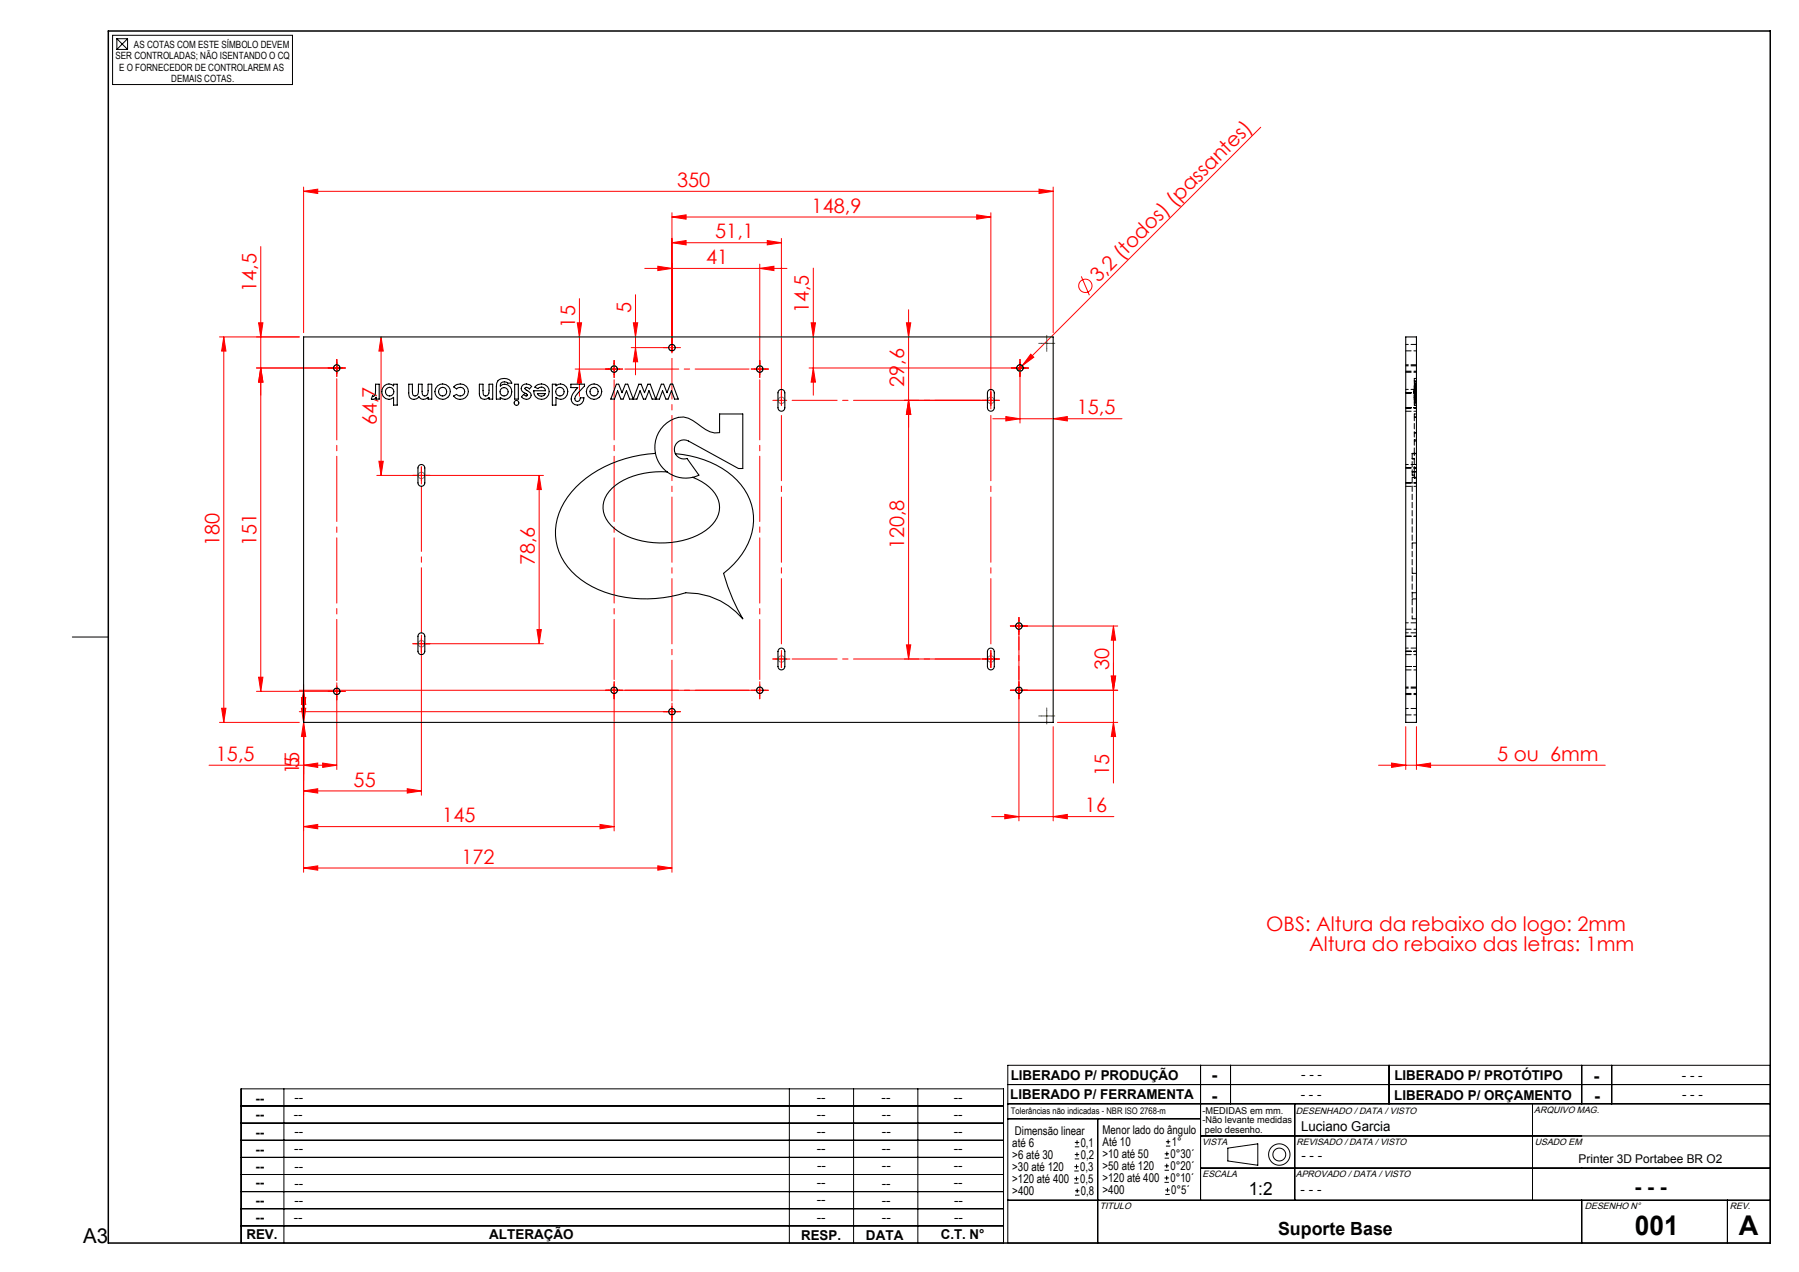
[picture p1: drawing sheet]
<svg xmlns="http://www.w3.org/2000/svg" width="420mm" height="297mm" viewBox="0 0 420 297" stroke-linecap="round" stroke-linejoin="round" font-family="sans-serif">
<g fill="none" stroke="#f00" stroke-width=".23">
<path d="M294.3 29.7l-56.7 56.8M60.9 57.6v103.8M70.9 44.7l3.3-.5v1zM70.9 43.7v34M70.9 44.7h175M156.9 56.7l3.3-.5v1zM156.9 50.7l3.3-.5v1zM156.9 49.7v32.5M156.9 56.7h25.5M156.9 50.7h74.4M179.1 56.2l3.3 .5-3.3 .5zM182.4 55.7v39"/>
<path d="M228 50.2l3.3 .5-3.3 .5zM231.3 49.7v45M242.6 44.2l3.3 .5-3.3 .5zM245.9 43.7v34M51.2 78.7h18.7M52.2 78.7l.6 3.3h-1.1zM52.2 78.7v90M60.4 75.4h1l-.5 3.3zM89 78.7l.5 3.3h-1zM89 78.7v32.3M134.8 75.4h1l-.5 3.3zM135.3 69.7v22.8"/>
<path d="M147.9 75.4h1l-.5 3.3zM148.4 68.8v18.7M150.5 62.7h33.2M153.6 62.2l3.3 .5-3.3 .5zM177.4 62.7l3.3-.5v1zM177.4 61.7v25.5M189.4 75.4h1l-.5 3.3zM189.9 62.6v29.7M211.6 75.4h1l-.5 3.3zM212.1 72.3v81.6M252.4 64.5l1.9 4.4M60.9 85.9l.5 3.3h-1z"/>
<path d="M77.4 85.9h2.5h-20M78.6 84.7v2.5M134.3 86.2h10.3M135.3 86.2l.5 3.3h-1zM143.4 84.9v2.5M147.4 81.2h8.5M148.4 81.2l.5 3.3h-1zM181.2 93.5h2.5M188.9 85.9h48.2M189.9 85.9l.5 3.3h-1zM211.1 93.5h21.5M212.1 93.5l.5 3.3h-1z"/>
<path d="M231.8 97.8h30.1M234.8 97.3l3.3 .5-3.3 .5zM236.9 85.9h2.5M238.1 86.9v11.9M238.1 84.7v2.5M240.6 82.7l.8 .7-2.7 2zM245.9 97.8l3.3-.5v1zM88 111h38.9M88.5 107.7h1l-.5 3.3zM98.4 109.8v2.5M125.9 111l.5 3.3h-1zM125.9 111v39.3"/>
<path d="M60.4 158.1h1l-.5 3.3zM70.9 159.8v43.9M98.4 149.3v36.4M99.4 150.3h27.5M125.4 147h1l-.5 3.3zM177.4 159.9v2.5M211.1 153.9h19.2M211.6 150.6h1l-.5 3.3zM237.9 147.2v44.5M238.9 146.2h22M259.4 157.9h1.1l-.6 3.3zM259.9 146.2l.6 3.3h-1.1z"/>
<path d="M259.9 146.2v36.6M48.8 178.7h29.8M51.2 168.7h18.7M51.7 165.4h1.1l-.6 3.3zM59.9 161.4h17.7M69.9 161.2h108.7M69.9 166.2h86M70.4 162.9h1l-.5 3.3zM70.4 165.4h1l-.5 3.3zM70.9 178.7l3.3-.5v1zM70.9 168.7l.5 3.3h-1zM70.9 161.2l.5 3.3h-1z"/>
<path d="M75.3 178.2l3.3 .5-3.3 .5zM78.6 160.4v19.3M143.4 160.2v33.8M156.9 165.2v38.5M236.6 161.2h24.3M245.9 169.7v22M246.9 168.7h14M259.9 168.7l.6 3.3h-1.1zM321.8 178.7h53M324.9 178.2l3.3 .5-3.3 .5zM328.2 169.7v10M330.7 178.7l3.3-.5v1z"/>
<path d="M330.7 169.7v10M70.9 184.7l3.3-.5v1zM70.9 193l3.3-.5v1zM70.9 184.7h27.5M70.9 193h72.5M95.1 184.2l3.3 .5-3.3 .5zM140.1 192.5l3.3 .5-3.3 .5zM231.5 190.7h28.5M234.6 190.2l3.3 .5-3.3 .5zM245.9 190.7l3.3-.5v1zM70.9 202.7l3.3-.5v1zM70.9 202.7h86"/>
<path d="M153.6 202.2l3.3 .5-3.3 .5z"/>
<circle cx="253.4" cy="66.7" r="1.56"/>
</g>
<g fill="none" stroke="#000" stroke-width=".23">
<path d="M26.3 8.2h42v11.5h-42zM27.3 9h2.5M27.3 9v2.5M27.3 11.5h2.5M27.3 9l2.5 2.5M29.8 9l-2.5 2.5M29.8 9v2.5M16.9 148.7h8.4M56.3 254.2h178v36h-178zM56.3 258.2h178M66.3 254.2v36M184.3 254.2v36"/>
<path d="M199.3 254.2v36M214.3 254.2v36M235.3 248.7h178v41.5h-178zM235.3 253.2h178M235.3 257.7h178M280.3 248.7v31.5M287.3 248.7v9M302.3 257.7v22.5M324.3 248.7v9M357.8 257.7v22.5M369.3 248.7v9M376.3 248.7v9"/>
<path d="M56.3 278.2h178M56.3 274.2h178M56.3 270.2h178M56.3 266.2h178M56.3 262.2h178M235.3 261.2h45M250.8 276.2h1M250.8 275.2h1M250.8 273.4h1M250.8 272.4h1M250.9 270.6h1M250.9 269.6h1"/>
<path d="M250.9 267.8h1.1M250.9 266.8h1.1M251 279.1h1M251 278h1M251.3 274.7v1M251.3 271.9v1M251.4 269.1v1M251.4 266.2v1.1M251.5 277.5v1.1M256.3 261.2v29M271.9 276.1h1M271.9 275h1"/>
<path d="M271.9 273.2h1M271.9 272.2h1M271.9 270.4h1M271.9 269.4h1M272 278.9h1.1M272 277.9h1.1M272.2 267.6h1M272.2 266.6h1M272.4 274.5v1.1M272.4 271.7v1M272.4 268.9v1M272.6 277.4v1"/>
<path d="M272.7 266.1v1M280.3 265.2h133M280.3 272.7h133M286.7 268.1l7-1v5l-7-1zM56.3 286.2h178M56.3 282.2h178M235.3 280.2h178M369.3 280.2v10M403.3 280.2v10"/>
<circle cx="298.7" cy="269.6" r="2.5"/>
<circle cx="298.7" cy="269.6" r="1.5"/>
</g>
<g fill="none" stroke="#808080" stroke-width=".25">
<circle cx="78.6" cy="85.9" r=".75"/>
<circle cx="143.4" cy="86.2" r=".75"/>
<circle cx="156.9" cy="81.2" r=".75"/>
<circle cx="177.4" cy="86.2" r=".75"/>
<circle cx="182.4" cy="93.5" r=".75"/>
<circle cx="231.3" cy="93.5" r=".75"/>
<circle cx="238.1" cy="85.9" r=".75"/>
<circle cx="98.4" cy="111" r=".75"/>
<circle cx="98.4" cy="150.3" r=".75"/>
<circle cx="182.4" cy="153.9" r=".75"/>
<circle cx="231.3" cy="153.9" r=".75"/>
<circle cx="237.9" cy="146.2" r=".75"/>
<circle cx="78.6" cy="161.4" r=".75"/>
<circle cx="143.4" cy="161.2" r=".75"/>
<circle cx="156.9" cy="166.2" r=".75"/>
<circle cx="177.4" cy="161.2" r=".75"/>
<circle cx="237.9" cy="161.2" r=".75"/>
</g>
<path d="M25.3 7.2h388v283h-388z" fill="none" stroke="#000" stroke-width=".35"/>
<g fill="none" stroke="#f00" stroke-width=".23" stroke-dasharray="15.2 1.3 1.3 1.3">
<path d="M156.9 79.9v-.7M77.4 85.9h-.8M78.6 87.2v.7M78.6 84.7v-.8M79.9 85.9h.7M142.1 86.2h-.7M143.4 87.4v.8M143.4 84.9v-.7M143.4 86.2v-1.3M143.4 86.2h-1.3M143.4 86.2v1.2M143.4 86.2h1.2"/>
<path d="M144.6 86.2h.8M155.6 81.2h-.7M156.9 81.2h1.2M156.9 81.2v-1.3M156.9 81.2h-1.3M156.9 81.2v1.2M158.1 81.2h.8M176.1 86.2h-.7M177.4 87.4v.8M177.4 86.2v-1.3M177.4 86.2h-1.3M177.4 86.2v1.2"/>
<path d="M177.4 86.2h1.2M177.4 84.9v-.7M178.6 86.2h.8M181.2 93.5h-.8M182.4 92.2v-.7M230.1 93.5h-.8M231.3 93.5v-1.3M231.3 93.5h-1.2M231.3 93.5v1.2M231.3 93.5h1.3M231.3 92.2v-.7M231.3 94.7v.8"/>
<path d="M232.6 93.5h.7M236.9 85.9h-.8M238.1 87.2v.7M238.1 85.9v-1.2M238.1 85.9h-1.2M238.1 85.9v1.3M238.1 85.9h1.3M238.1 84.7v-.8M239.4 85.9h.7M97.1 111h-.7M98.4 109.8v-.8M98.4 112.3v.7"/>
<path d="M98.4 111h1.2M98.4 111v-1.2M98.4 111h-1.3M98.4 111v1.3M98.4 113.5v34.3M99.6 111h.8M97.1 150.3h-.7M98.4 151.6v.7M98.4 150.3v-1.2M98.4 150.3h-1.3M98.4 150.3v1.3M98.4 150.3h1.2"/>
<path d="M98.4 149.1v-.8M99.6 150.3h.8M143.4 159.9v-.7M177.4 159.9v-.7M181.2 153.9h-.8M182.4 155.1v.8M182.4 153.9v-1.3M182.4 153.9h-1.2M182.4 153.9v1.2M182.4 153.9h1.3M182.4 152.6v-.7M183.7 153.9h.7"/>
<path d="M230.1 153.9h-.8M231.3 155.1v.8M231.3 153.9v-1.3M231.3 153.9h-1.2M231.3 153.9v1.2M231.3 153.9h1.3M231.3 152.6v-.7M232.6 153.9h.7M236.6 146.2h-.7M237.9 147.4v.8M237.9 146.2v-1.3M237.9 146.2h-1.3"/>
<path d="M237.9 146.2v1.2M237.9 146.2h1.2M237.9 144.9v-.7M237.9 159.9v-.7M239.1 146.2h.8M77.4 161.4h-.8M78.6 162.7v.7M78.6 161.4v-1.2M78.6 161.4h-1.2M78.6 161.4v1.3M78.6 161.4h1.3M78.6 160.2v-.8"/>
<path d="M79.9 161.4h.7M142.1 161.2h-.7M143.4 162.4v.8M143.4 161.2v-1.3M143.4 161.2h-1.3M143.4 161.2v1.2M143.4 161.2h1.2M144.6 161.2h.8M155.6 166.2h-.7M156.9 167.4v.8M156.9 166.2v-1.3M156.9 166.2h-1.3"/>
<path d="M156.9 166.2v1.2M156.9 166.2h1.2M156.9 164.9v-.7M158.1 166.2h.8M176.1 161.2h-.7M177.4 162.4v.8M177.4 161.2v-1.3M177.4 161.2h-1.3M177.4 161.2v1.2M177.4 161.2h1.2M178.6 161.2h.8M236.6 161.2h-.7"/>
<path d="M237.9 162.4v.8M237.9 161.2v-1.3M237.9 161.2h-1.3M237.9 161.2v1.2M237.9 161.2h1.2M239.1 161.2h.8"/>
</g>
<path d="M184.9 93.5h43.9M184.9 153.9h43.9" fill="none" stroke="#f00" stroke-width=".23" stroke-dasharray="15.2 1.3 1.3 1.3" stroke-dashoffset="4.7"/>
<path d="M231.3 96v55.4M182.4 151.4v-55.4" fill="none" stroke="#f00" stroke-width=".23" stroke-dasharray="15.2 1.3 1.3 1.3" stroke-dashoffset="-1"/>
<path d="M78.6 88.4v70.5" fill="none" stroke="#f00" stroke-width=".23" stroke-dasharray="15.2 1.3 1.3 1.3" stroke-dashoffset=".9"/>
<path d="M143.4 88.7v70M177.4 88.7v70" fill="none" stroke="#f00" stroke-width=".23" stroke-dasharray="15.2 1.3 1.3 1.3" stroke-dashoffset="1.2"/>
<path d="M156.9 83.7v80" fill="none" stroke="#f00" stroke-width=".23" stroke-dasharray="15.2 1.3 1.3 1.3" stroke-dashoffset="5.7"/>
<path d="M145.9 86.2h29M174.9 161.2h-29" fill="none" stroke="#f00" stroke-width=".23" stroke-dasharray="15.2 1.3 1.3 1.3" stroke-dashoffset="2.6"/>
<path d="M237.9 158.7v-10" fill="none" stroke="#f00" stroke-width=".23" stroke-dasharray="15.2 1.3 1.3 1.3" stroke-dashoffset="12.1"/>
<path d="M244.4 78.9v-.6M243.1 80.2h-.6M244.4 81.4v.6M245.6 80.2h.7M243.1 167.2h-.6M244.4 168.4v.6M244.4 165.9v-.6M245.6 167.2h.7" fill="none" stroke="#808000" stroke-width=".23" stroke-dasharray="15.2 1.3 1.3 1.3"/>
<path d="M244.4 78.9v2.5M243.1 80.2h2.5M243.1 167.2h2.5M244.4 165.9v2.5" fill="none" stroke="#808000" stroke-width=".23"/>
<g fill="#f00">
<path d="M240.6 82.7l.8 .7-2.7 2z"/>
<path d="M70.9 44.7l3.3-.5v1zM242.6 44.2l3.3 .5-3.3 .5z"/>
<path d="M70.9 178.7l3.3-.5v1zM75.3 178.2l3.3 .5-3.3 .5zM70.9 184.7l3.3-.5v1zM95.1 184.2l3.3 .5-3.3 .5zM70.9 193l3.3-.5v1zM140.1 192.5l3.3 .5-3.3 .5zM234.8 97.3l3.3 .5-3.3 .5zM245.9 97.8l3.3-.5v1zM234.6 190.2l3.3 .5-3.3 .5zM245.9 190.7l3.3-.5v1z"/>
<path d="M156.9 56.7l3.3-.5v1zM179.1 56.2l3.3 .5-3.3 .5zM153.6 62.2l3.3 .5-3.3 .5zM177.4 62.7l3.3-.5v1zM156.9 50.7l3.3-.5v1zM228 50.2l3.3 .5-3.3 .5z"/>
<path d="M153.6 202.2l3.3 .5-3.3 .5zM70.9 202.7l3.3-.5v1z"/>
<path d="M60.4 158.1h1l-.5 3.3zM60.9 85.9l.5 3.3h-1z"/>
<path d="M51.7 165.4h1.1l-.6 3.3zM52.2 78.7l.6 3.3h-1.1zM212.1 93.5l.5 3.3h-1zM211.6 75.4h1l-.5 3.3zM189.9 85.9l.5 3.3h-1zM189.4 75.4h1l-.5 3.3z"/>
<path d="M259.9 146.2l.6 3.3h-1.1zM259.4 157.9h1.1l-.6 3.3z"/>
<path d="M60.4 75.4h1l-.5 3.3zM60.9 85.9l.5 3.3h-1zM89 78.7l.5 3.3h-1zM88.5 107.7h1l-.5 3.3zM125.9 111l.5 3.3h-1zM125.4 147h1l-.5 3.3zM134.8 75.4h1l-.5 3.3zM135.3 86.2l.5 3.3h-1zM147.9 75.4h1l-.5 3.3zM148.4 81.2l.5 3.3h-1zM212.1 93.5l.5 3.3h-1zM211.6 150.6h1l-.5 3.3zM70.4 162.9h1l-.5 3.3zM70.9 168.7l.5 3.3h-1zM70.9 161.2l.5 3.3h-1zM70.4 165.4h1l-.5 3.3zM259.4 157.9h1.1l-.6 3.3zM259.9 168.7l.6 3.3h-1.1z"/>
<path d="M324.9 178.2l3.3 .5-3.3 .5zM330.7 178.7l3.3-.5v1z"/>
</g>
<g fill="none" stroke="#000" stroke-width=".25">
<path d="M70.9 78.7h175v90h-175zM328.2 78.7h2.5v90h-2.5zM87.7 89.7h.8v3.5h-.7v-.4a.81 .81 0 0 1-1.1 .4l.3-.8 .4 .1 .2-.5zM89.7 90.1a1.56 1.56 0 0 1 2.2 0v-.4h.8v4.9h-.8v-1.8a1.73 1.73 0 0 1-2.5-.3 1.73 1.73 0 0 1 .3-2.4zM95.4 89.7h.9v1.8a.72 .72 0 0 0 .5 1 .72 .72 0 0 0 .9-.8v-2h.8v1.7a.74 .74 0 0 0 .6 1 .74 .74 0 0 0 .8-.8v-1.9h.9v3.5h-.9v-.4a1.31 1.31 0 0 1-2.1-.2 1.29 1.29 0 0 1-1.6 .6 1.29 1.29 0 0 1-.8-1.5zM105.9 90.4a1.89 1.89 0 0 1 2.8-.3 1.89 1.89 0 0 1 0 2.8 1.89 1.89 0 0 1-2.8-.4l.7-.4a1.06 1.06 0 0 0 1.5 .2 1.06 1.06 0 0 0 .1-1.6 1.06 1.06 0 0 0-1.6 .1zM111.9 89.7h.9v2.3l.2 .3 .4 .2a.98 .98 0 0 0 .8-1.4v-1.4h.8v3.5h-.8v-.4a1.27 1.27 0 0 1-1.5 .4 1.27 1.27 0 0 1-.8-1.2zM116.2 88.9a2.08 2.08 0 0 1 3.3 .6h-1a1.01 1.01 0 0 0-1.1-.3 1.01 1.01 0 0 0-.6 .9 1.7 1.7 0 0 1 2.7 1.2 1.7 1.7 0 0 1-2.3 1.8l-.4-.3v.4h-.9v-3l.1-.7zM120.2 89.7h.8v3.5h-.8zM122.2 89.8a1.54 1.54 0 0 1 1.9 .4l-.5 .6-.4-.3h-.6v.4l.3 .2a1.37 1.37 0 0 1 1.1 1.2 1.04 1.04 0 0 1-1.1 .9l-.7-.1-.5-.4 .6-.6 .4 .3h.4v-.3l-.6-.3a1.09 1.09 0 0 1-.8-.9 1.09 1.09 0 0 1 .5-1.1zM125.2 90a1.83 1.83 0 0 1 2.9 .5 1.83 1.83 0 0 1-1.3 2.7 1.83 1.83 0 0 1-2.2-2h2.8a1.01 1.01 0 0 0-.8-.8 1.01 1.01 0 0 0-1 .3l-.7-.3zM125.5 91.9h1.8a.99 .99 0 0 1-.9 .6 .99 .99 0 0 1-.9-.6z"/>
<path d="M128.9 89.7h.9v.4a1.73 1.73 0 0 1 2.8 1.1 1.73 1.73 0 0 1-2.4 1.9l-.4-.3v1.8h-.9zM133.3 89.7h3.2v.4l-1.5 1.5a1.72 1.72 0 0 0-.7 1.8 .61 .61 0 0 0 .5 .3 .61 .61 0 0 0 .6-.3l.1-.5h.8a1.55 1.55 0 0 1-2.1 1.6 1.55 1.55 0 0 1-.4-2.6l1.1-1.4h-1.6zM143.9 89.7h.5l.8 2 .8-2h.6l1.2 3.5 1.3-3.5h.6l.8 2 .8-2h.5l1.3 3.5 1.3-3.5h.5l.8 2 .8-2h.6l1.2 3.5h-.8l-.7-2-.8 2h-.5l-.8-2-.7 2h-1.8l-.7-2-.8 2h-.5l-.8-2-.7 2h-1.7l-.7-2-.8 2h-.5l-.8-2-.7 2h-.9zM181.9 91.2a.8 .8 0 0 1 .8-.2 .8 .8 0 0 1 .5 .7v3.5a.8 .8 0 0 1-.8 .8 .8 .8 0 0 1-.8-.8v-3.5zM230.8 91.2a.8 .8 0 0 1 .8-.2 .8 .8 0 0 1 .5 .7v3.5a.8 .8 0 0 1-.8 .8 .8 .8 0 0 1-.8-.8v-3.5zM97.8 108.7a.8 .8 0 0 1 .9-.2 .8 .8 0 0 1 .5 .8v3.5a.8 .8 0 0 1-.8 .8 .8 .8 0 0 1-.8-.8v-3.5zM153 105.9a7.1 7.1 0 0 1 6.6-8.5 9.3 9.3 0 0 1 4.2 2.2 5.2 5.2 0 0 0 4.2 1.4v-4.3h5.4v12.7h-1l-11.7-6.4a2.23 2.23 0 0 0-2.6 .3 2.23 2.23 0 0 0-.4 2.6M153 105.9a27.4 27.4 0 0 0-20.5 10.2 13.2 13.2 0 0 0 3.1 19.2 28 28 0 0 0 24.5 3.1 17.1 17.1 0 0 1 13.3 6.1 44.4 44.4 0 0 1-4.5-10.6 16.3 16.3 0 0 0 7-13.5 14.6 14.6 0 0 0-8.7-11.8 25.9 25.9 0 0 0-9.5-2.7M153 105.9a7.2 7.2 0 0 0 2.7 4.3M155.7 110.2a7.2 7.2 0 0 0 6 1.2M155.7 110.2a17.8 17.8 0 0 0-12.8 3.8 5.8 5.8 0 0 0 .5 9.4 19.6 19.6 0 0 0 18.3 2.1 9.2 9.2 0 0 0 6.2-6.2 6.5 6.5 0 0 0-3.1-6.2l-3.1-1.7M157.7 105.9a2.23 2.23 0 0 0 2.7 1.1l2.8 3.9-1.5 .5"/>
<path d="M97.8 148a.8 .8 0 0 1 .9-.2 .8 .8 0 0 1 .5 .8v3.5a.8 .8 0 0 1-.8 .8 .8 .8 0 0 1-.8-.8v-3.5zM181.9 151.6a.8 .8 0 0 1 .8-.2 .8 .8 0 0 1 .5 .7v3.5a.8 .8 0 0 1-.8 .8 .8 .8 0 0 1-.8-.8v-3.5zM230.8 151.6a.8 .8 0 0 1 .8-.2 .8 .8 0 0 1 .5 .7v3.5a.8 .8 0 0 1-.8 .8 .8 .8 0 0 1-.8-.8v-3.5z"/>
<circle cx="78.6" cy="85.9" r=".75"/>
<circle cx="91" cy="91.5" r="1"/>
<circle cx="103.3" cy="91.5" r=".99"/>
<circle cx="103.3" cy="91.4" r="1.8"/>
<circle cx="117.7" cy="91.5" r=".97"/>
<circle cx="120.6" cy="94.1" r=".57"/>
<circle cx="130.7" cy="91.5" r="1"/>
<circle cx="138.7" cy="91.5" r=".99"/>
<circle cx="138.7" cy="91.4" r="1.8"/>
<circle cx="143.4" cy="86.2" r=".75"/>
<circle cx="156.9" cy="81.2" r=".75"/>
<circle cx="177.4" cy="86.2" r=".75"/>
<circle cx="238.1" cy="85.9" r=".75"/>
<circle cx="237.9" cy="146.2" r=".75"/>
<circle cx="78.6" cy="161.4" r=".75"/>
<circle cx="143.4" cy="161.2" r=".75"/>
<circle cx="156.9" cy="166.2" r=".75"/>
<circle cx="177.4" cy="161.2" r=".75"/>
<circle cx="237.9" cy="161.2" r=".75"/>
</g>
<g fill="none" stroke="#000" stroke-width=".23" stroke-dasharray="1.3 .6">
<path d="M328.2 91.7h2.5M328.2 95.2h2.5M328.2 86.7h2.5M328.2 86.9h2.5M328.2 81.9h2.5M328.2 96h2.5M330.2 93.2v-.8M330.2 93.2h.5M330.2 93.2h.1M330.2 92.5h.5M330.2 92.4h.5M330.2 92.8h.5"/>
<path d="M330.2 92.5v-1.2M330.2 89.7h.5M330.2 91.1v-1.4M330.2 91.1h.5M330.2 91.3h.5M330.2 91.3v-.2M330.2 91.4h.1M330.2 91.4h.5M330.2 91.5h.5M330.2 90.4h.5M330.2 90.1h.5M330.2 89.6h.5"/>
<path d="M330.2 94.6v-1.3M330.2 94.6h.5M330.2 91.7h.5M330.2 92.6h.5M330.2 91.2h.5M330.2 92.1h.5M330.2 90.8h.5M330.2 92h.5M330.2 92.9h.5M330.2 91.8h.5M330.2 89.5v-.6M330.2 90.2h.5"/>
<path d="M330.2 88.9h.5M330.2 88.9v-.5M330.2 90.5h.5M330.2 89.2h.5M330.2 88.4h.5M330.2 89.5h.5M330.2 94.1h.5M330.2 93.5h.5M330.2 94.7h.5M330.2 90.7h.5M330.2 92.7h.5M330.2 92.2h.5"/>
<path d="M330.2 92.3h.5M330.2 91.9h.5M330.2 93.1h.5M330.2 91.6h.5M330.2 93.7h.5M330.2 97.5h.5M330.2 97.3v-.6M330.2 96.7h.5M330.7 85.2h-2.5M330.7 85.4h-2.5M330.7 80.4h-2.5M330.7 97.3h-.5"/>
<path d="M330.7 90.9h-2.5M328.2 109.3h2.5M328.2 112.8h2.5M328.2 113.6h2.5M329.7 105.9h.5M329.7 105.9v33.9M329.7 111.4h.5M329.7 110.2h.5M329.7 107h.5M329.7 110.9h.5M329.7 107.2h.5M330.2 105.9h.5"/>
<path d="M330.2 111.4h.5M330.2 110.2h.5M330.2 105.9v-8.4M330.2 110.2v-4.3M330.2 111.6v-1.4M330.2 103h.5M330.2 101h.5M330.2 109.4h.5M330.2 111.6h.5M330.2 101.1h.5M330.7 108.5h-2.5M330.7 110.1h-1"/>
<path d="M330.7 102.7h-.5M329.7 138.4h1M329.7 133.9h1M329.7 140v4.5M329.7 139.8h1M329.7 126.8h1M328.2 148.6h2.5M328.2 152.1h2.5M328.2 155.6h2.5M328.2 152.9h2.5M328.2 156.4h2.5M328.2 146.9h2.5"/>
<path d="M329.7 144.5h1M330.7 147.8h-2.5M330.7 151.3h-2.5M330.7 145.4h-2.5M328.2 162.2h2.5M328.2 161.9h2.5M328.2 166.9h2.5M330.7 160.7h-2.5M330.7 160.4h-2.5M330.7 165.4h-2.5"/>
</g>
<g font-size="6.3">
<text x="381.7" y="288.4">001</text>
<text x="406" y="288.4">A</text>
</g>
<text font-size="4.9" x="381.6" y="278.9">- - -</text>
<text font-size="4.8" x="19.4" y="290.3">A3</text>
<g font-size="4.7" fill="#f00">
<text x="158.1" y="43.7">350</text>
<text x="189.5" y="49.7">148,9</text>
<text x="167" y="55.7">51,1</text>
<text x="164.8" y="61.7">41</text>
<text x="59.9" y="68.1" transform="rotate(-90 59.9 68.1)">14,5</text>
<text x="256.4" y="66.2" transform="rotate(-45 256.4 66.2)">3,2 (todos) (passantes)</text>
<text x="134.3" y="76.5" transform="rotate(-90 134.3 76.5)">15</text>
<text x="147.4" y="73" transform="rotate(-90 147.4 73)">5</text>
<text x="188.9" y="73.2" transform="rotate(-90 188.9 73.2)">14,5</text>
<text x="211.1" y="90.3" transform="rotate(-90 211.1 90.3)">29,6</text>
<text x="88" y="99.3" transform="rotate(-90 88 99.3)">64,7</text>
<text x="251.4" y="96.8">15,5</text>
<text x="51.2" y="127.5" transform="rotate(-90 51.2 127.5)">180</text>
<text x="59.9" y="127.5" transform="rotate(-90 59.9 127.5)">151</text>
<text x="211.1" y="128.3" transform="rotate(-90 211.1 128.3)">120,8</text>
<text x="124.9" y="132" transform="rotate(-90 124.9 132)">78,6</text>
<text x="258.9" y="156.4" transform="rotate(-90 258.9 156.4)">30</text>
<text x="50.4" y="177.7">15,5</text>
<text x="69.9" y="179.4" transform="rotate(-90 69.9 179.4)">5</text>
<text x="349.5" y="177.7">5 ou 6mm</text>
<text x="69.9" y="180.6" transform="rotate(-90 69.9 180.6)">15</text>
<text x="82.6" y="183.7">55</text>
<text x="258.9" y="181.3" transform="rotate(-90 258.9 181.3)">15</text>
<text x="103.3" y="192">145</text>
<text x="253.3" y="189.7">16</text>
<text x="107.7" y="201.7">172</text>
<text x="295.6" y="217.5">OBS: Altura da rebaixo do logo: 2mm</text>
<text x="305.6" y="222">Altura do rebaixo das letras: 1mm</text>
</g>
<g font-size="4.2">
<text x="282.8" y="257.2">-</text>
<text x="282.9" y="252.5">-</text>
<text x="372" y="252.8">-</text>
<text x="372.2" y="257.2">-</text>
<text x="291.5" y="279.1">1:2</text>
<text x="298.4" y="288.4">Suporte Base</text>
</g>
<g font-size="3.2">
<text x="303.8" y="251.9">- - -</text>
<text x="59.6" y="257.4">--</text>
<text x="68.7" y="257.3">--</text>
<text x="190.7" y="257.4">--</text>
<text x="205.8" y="257.4">--</text>
<text x="222.7" y="257.3">--</text>
<text x="235.9" y="256.7">LIBERADO P/ FERRAMENTA</text>
<text x="236" y="252.3">LIBERADO P/ PRODUÇÃO</text>
<text x="303.7" y="256.5">- - -</text>
<text x="325.5" y="256.7">LIBERADO P/ ORÇAMENTO</text>
<text x="325.5" y="252.3">LIBERADO P/ PROTÓTIPO</text>
<text x="392.7" y="252.2">- - -</text>
<text x="392.7" y="256.6">- - -</text>
<text x="59.6" y="261.4">--</text>
<text x="68.6" y="261.2">--</text>
<text x="190.7" y="261.2">--</text>
<text x="205.9" y="261.3">--</text>
<text x="222.7" y="261.2">--</text>
<text x="59.6" y="265.4">--</text>
<text x="59.7" y="269.4">--</text>
<text x="68.7" y="269.2">--</text>
<text x="68.7" y="265.3">--</text>
<text x="190.7" y="269.2">--</text>
<text x="190.7" y="265.2">--</text>
<text x="205.9" y="269.3">--</text>
<text x="205.9" y="265.2">--</text>
<text x="222.6" y="269.3">--</text>
<text x="222.7" y="265.3">--</text>
<text x="303.8" y="264.2">Luciano Garcia</text>
<text x="59.6" y="273.4">--</text>
<text x="68.7" y="273.3">--</text>
<text x="190.8" y="273.3">--</text>
<text x="205.9" y="273.3">--</text>
<text x="222.7" y="273.3">--</text>
<text x="303.8" y="270.9">- - -</text>
<text x="59.6" y="281.3">--</text>
<text x="59.7" y="277.3">--</text>
<text x="68.7" y="277.3">--</text>
<text x="68.7" y="281.3">--</text>
<text x="190.7" y="281.2">--</text>
<text x="190.7" y="277.3">--</text>
<text x="205.9" y="281.3">--</text>
<text x="205.9" y="277.3">--</text>
<text x="222.6" y="277.3">--</text>
<text x="222.7" y="281.3">--</text>
<text x="303.7" y="278.7">- - -</text>
<text x="59.7" y="285.4">--</text>
<text x="68.6" y="285.3">--</text>
<text x="190.7" y="285.2">--</text>
<text x="205.9" y="285.3">--</text>
<text x="222.7" y="285.3">--</text>
<text x="57.5" y="289.2">REV.</text>
<text x="114.2" y="289.3">ALTERAÇÃO</text>
<text x="187" y="289.4">RESP.</text>
<text x="202.2" y="289.5">DATA</text>
<text x="219.7" y="289.4">C.T. N°</text>
</g>
<g font-size="2.8">
<text x="236.3" y="267.7">até 6</text>
<text x="237" y="264.9">Dimensão linear</text>
<text x="252.3" y="267.7">0,1</text>
<text x="257.4" y="264.7">Menor lado do ângulo</text>
<text x="257.4" y="267.5">Até 10</text>
<text x="273.6" y="267.5">1°</text>
<text x="236.3" y="270.5">&gt;6 até 30</text>
<text x="236.3" y="273.4">&gt;30 até 120</text>
<text x="252.2" y="273.4">0,3</text>
<text x="252.3" y="270.5">0,2</text>
<text x="257.4" y="270.4">&gt;10 até 50</text>
<text x="257.4" y="273.2">&gt;50 até 120</text>
<text x="273.3" y="273.2">0°20´</text>
<text x="273.3" y="270.4">0°30´</text>
<text x="368.5" y="271.5">Printer 3D Portabee BR O2</text>
<text x="236.3" y="276.2">&gt;120 até 400</text>
<text x="236.3" y="279">&gt;400</text>
<text x="252.2" y="276.2">0,5</text>
<text x="252.4" y="279">0,8</text>
<text x="257.4" y="276">&gt;120 até 400</text>
<text x="257.4" y="278.8">&gt;400</text>
<text x="273.2" y="276">0°10´</text>
<text x="273.4" y="278.8">0°5´</text>
</g>
<g font-size="2.3">
<text x="31.3" y="11.1">AS COTAS COM ESTE SÍMBOLO DEVEM</text>
<text x="27" y="13.8">SER CONTROLADAS; NÃO ISENTANDO O CQ</text>
<text x="27.8" y="16.5">E O FORNECEDOR DE CONTROLAREM AS</text>
<text x="40" y="19.2">DEMAIS COTAS.</text>
</g>
<g font-size="2.2">
<text x="280.7" y="260">-MEDIDAS em mm.</text>
<text x="280.7" y="262.2">-Não levante medidas</text>
<text x="281.3" y="264.4">pelo desenho.</text>
</g>
<g font-size="2.1">
<text x="236" y="260.1">Tolerâncias não indicadas - NBR ISO 2768-m</text>
<text x="302.6" y="260.1">DESENHADO / DATA / VISTO</text>
<text x="358.2" y="259.9">ARQUIVO MAG.</text>
<text x="280.6" y="267.3">VISTA</text>
<text x="302.7" y="267.4">REVISADO / DATA / VISTO</text>
<text x="358.4" y="267.5">USADO EM</text>
<text x="280.8" y="274.8">ESCALA</text>
<text x="302.5" y="274.9">APROVADO / DATA / VISTO</text>
<text x="256.8" y="282.4">TITULO</text>
<text x="370" y="282.3">DESENHO N°</text>
<text x="403.9" y="282.3">REV.</text>
</g>
</svg>
